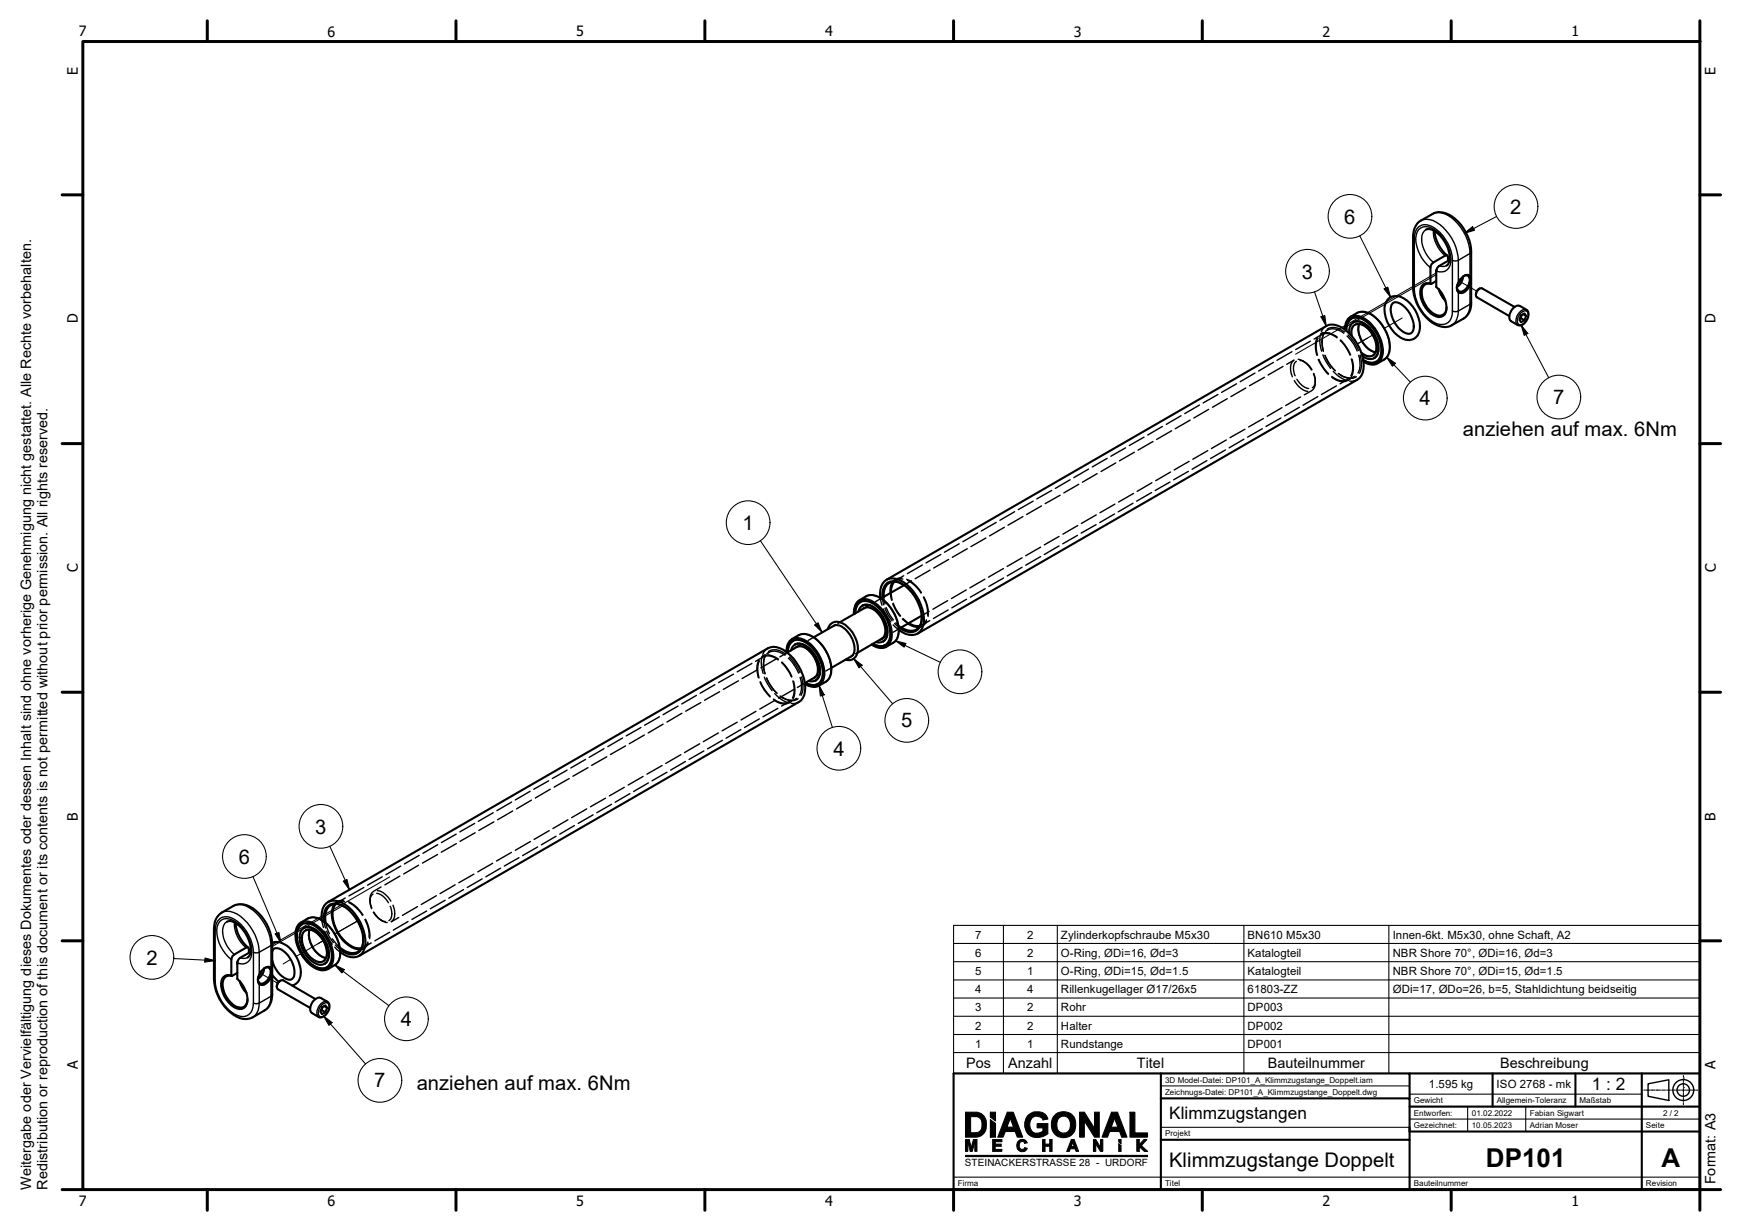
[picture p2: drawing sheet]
<svg xmlns="http://www.w3.org/2000/svg" width="420mm" height="297mm" viewBox="0 0 420 297" stroke-linecap="round" stroke-linejoin="round" font-family="sans-serif">
<!-- layer: Tweak Trail (ISO) -->
<path d="M338.2 76.7l-4.3 2.5M346.4 65.9l-33.9 19.6M346.4 66.3l-22.4 12.9M351.9 67.8l4.3 2.5M331.1 80.8l-3.7 2.2 2.4-1.4M82.8 218.5l-17.1 9.9M94 211.6l-28.3 16.4M62.7 234.8l4.3 2.5M70.1 231.5l-1.8 1.1M78 227l-6.6 3.8M86.2 222.2l-5.5 3.2" fill="none" stroke="#000" stroke-width=".25"/>
<!-- layer: Hidden (ISO) -->
<g fill="none" stroke="#000" stroke-width=".34">
<path d="M319.9 78.7l-.6 .4-.6 1M320.1 79.7a3.2 3.2 0 0 1 4 .7M320.1 79.4a3.6 3.6 0 0 1 4.2 .7M320.2 79.6l-.5 .4M289.3 97.7l-3.5 2.1M291.5 98.8l-3.5 2.1M293.8 95.2l-3.6 2M296 96.2l-3.6 2.1M298.2 92.6l-3.6 2.1M300.5 93.6l-3.6 2.1M302.7 90l-3.6 2.1M305 91l-3.6 2.1"/>
<path d="M307.1 87.4l-3.5 2.1M309.2 98.4l-3.6 2M309.5 88.4l-3.6 2.1M311.6 84.9l-3.6 2M312 86.9a3.4 3.4 0 0 0-.3 4M312.1 86.9l-1.8 1M312.2 91.8a4.8 4.8 0 0 0 3.2 2.6M312.7 87.2a2.72 2.72 0 0 0-.3 3.5M312.8 91.5l.2 .3a4.2 4.2 0 0 0 2.6 2M313.1 86.7a4.7 4.7 0 0 1 3.2 2.6M313.4 98.3l-3.6 2.1M313.6 87a3.9 3.9 0 0 1 2.8 2.2"/>
<path d="M313.7 95.8l-3.6 2.1M314.2 87.1l.2 .1M314.5 87.2l.1 .1M316.1 82.3l-3.6 2.1M316.4 94.3l-1.8 1M316.8 90.2l.4 1.3v.8M316.9 90.1l.3 1.8M317.2 92.3a1.94 1.94 0 0 1-.8 1.9M317.2 91.9a1.66 1.66 0 0 1-.7 1.6M317.2 91.9v.1M317.2 92.1v.2M317.8 81.4a5.6 5.6 0 0 0-.2 4.3"/>
<path d="M317.8 95.7l-3.5 2.1M317.9 81.6a5.3 5.3 0 0 0-.1 4.1M318 86.7l.7 1.5 1.7 2.1M318.1 86.7l1.3 2.3 1 1.2M318.4 81a6.5 6.5 0 0 0 .4 3.7M318.5 80.6a3.4 3.4 0 0 1 4 .7M318.6 80.8a3.2 3.2 0 0 1 3.9 .7M318.7 80.8l-1.8 1M318.9 82.4v.1M318.9 82.5v.1M319.1 85.6l.8 1.7 1 1.6M319.2 80.2l-.6 .3"/>
<path d="M319.4 80.5a5.2 5.2 0 0 0-.2 4.3M319.4 80.2a5.9 5.9 0 0 0-.2 4.5M319.6 85.8a8.5 8.5 0 0 0 2.4 3.6M319.6 85.7a10.9 10.9 0 0 0 2.5 3.8M321.2 91a3.6 3.6 0 0 0 4 .7M321.2 90.8a3.4 3.4 0 0 0 3.9 .7M321.6 89.6a7.3 7.3 0 0 0 3 2.1M322.3 93.1l-3.6 2.1M322.8 90.1a3.6 3.6 0 0 0 4 .7M323 90.2a3.7 3.7 0 0 0 4.2 .7M323.3 82.2a8.5 8.5 0 0 1 2.3 3.5M323.3 82l1.7 2.2 .8 1.4"/>
<path d="M323.4 90.6l.2 .1M324.9 81.1a9.7 9.7 0 0 1 2.4 3.6M325 91.6l-1.8 1M325.2 80.8a11 11 0 0 1 2.5 3.8M325.6 91.5l-.5 .3M325.9 86.6a5 5 0 0 1-.1 4.1M326.1 86.6a5.6 5.6 0 0 1-.1 4.3M326.7 90.9l-.5 .3M327.4 91.6l-1.3 .4h-.6M327.7 85.8a5.2 5.2 0 0 1-.2 4.2M328 85.7a5.3 5.3 0 0 1-.1 4.4M253.7 118.3l-3.6 2.1"/>
<path d="M255.7 119.5l-3.6 2M258.1 115.8l-3.5 2M260.2 116.9l-3.6 2M262.6 113.2l-3.6 2.1M264.6 114.3l-3.5 2.1M267 110.6l-3.6 2.1M269.1 111.7l-3.5 2.1M271.5 108.1l-3.6 2M273.4 119.1l-3.6 2M273.6 109.1l-3.6 2.1M275.9 105.5l-3.5 2M277.7 118.9l-3.5 2"/>
<path d="M277.8 116.5l-3.5 2.1M278.1 106.5l-3.6 2.1M280.4 102.9l-3.6 2.1M282.2 116.3l-3.6 2M282.3 113.9l-3.5 2.1M282.6 104l-3.6 2M284.9 100.3l-3.6 2.1M286.6 113.7l-3.5 2.1M286.8 111.3l-3.6 2.1M287.1 101.4l-3.6 2M291.1 111.2l-3.6 2M291.3 108.7l-3.6 2.1"/>
<path d="M295.6 108.6l-3.6 2M295.8 106.2l-3.6 2M300 106l-3.5 2.1M300.3 103.6l-3.6 2M304.5 103.4l-3.6 2.1M304.7 101l-3.5 2M308.9 100.9l-3.5 2M216.1 139.7l-.5 .4M217.5 139.5a2.28 2.28 0 0 0-2.1 .9M217.8 139.7a2.17 2.17 0 0 0-2.1 .7M218 138.9l-1.8 1.1M218.7 139.8a7.9 7.9 0 0 1 3.5 3.2"/>
<path d="M222.5 136.3l-3.6 2.1M224.3 137.6l-3.6 2M226.9 133.8l-3.5 2M228.8 135l-3.6 2.1M231.4 131.2l-3.6 2.1M233.3 132.4l-3.6 2.1M235.8 128.6l-3.6 2.1M237.5 139.8l-3.6 2M237.8 129.8l-3.6 2.1M240.3 126.1l-3.6 2M242 137.2l-3.6 2.1M242.1 139.5l-3.6 2"/>
<path d="M242.2 127.2l-3.5 2.1M244.7 123.5l-3.5 2M246.5 136.9l-3.5 2.1M246.5 134.6l-3.6 2.1M246.7 124.7l-3.6 2M249.2 120.9l-3.6 2.1M251 134.3l-3.6 2.1M251 132l-3.6 2.1M251.2 122.1l-3.6 2M255.4 131.7l-3.5 2.1M255.4 129.4l-3.5 2.1M259.9 129.2l-3.6 2"/>
<path d="M259.9 126.8l-3.5 2.1M264.4 126.6l-3.6 2M264.4 124.2l-3.6 2.1M268.8 124l-3.5 2.1M268.9 121.7l-3.6 2M273.3 121.4l-3.6 2.1M183 159.3a5.6 5.6 0 0 0-.1 4.3M183.2 159.5a5.7 5.7 0 0 0-.1 4.1M183.7 158.5a3.2 3.2 0 0 1 4 .5M183.7 158.8a6.5 6.5 0 0 0 .4 3.7M183.9 158.7a3.1 3.1 0 0 1 3.8 .5M184 158.5l-1.8 1.1"/>
<path d="M184.4 158l-.5 .3M184.6 158.4a5.9 5.9 0 0 0-.1 4.2M184.6 158.1a5.8 5.8 0 0 0-.1 4.4M185.2 156.4l-.6 .5-.6 1M185.3 157.6a3.5 3.5 0 0 1 4.1 .5M185.3 157.2a3.5 3.5 0 0 1 4.2 .6M185.5 157.4l-.5 .3M187.2 159l-3.7 2.1M188.5 159.9a10.6 10.6 0 0 1 2.4 3.5M188.6 159.8a10.2 10.2 0 0 1 2.4 3.5M189.9 157.5l-1.8 1M190.2 158.8a10.7 10.7 0 0 1 2.4 3.6"/>
<path d="M190.4 158.6h.1a13.1 13.1 0 0 1 2.5 3.7M193.5 155.3l-1.3 .8M196.3 153.8l-1.4 .7M201.6 150.7l-.5 .3M202.6 150.1l-.5 .3M205.9 158.1l-.5 .3M206.8 157.5l-.5 .3M209.8 146l-1.4 .8M212.3 144.3l.4 1.7M212.5 144.4l-1.3 .8M212.8 144.2l.3 1.8M213 146.9l.8 1.7 1 1.5"/>
<path d="M213.1 144l.3 1.7M213.4 146.8a8.4 8.4 0 0 0 1.8 3M213.7 146.6l1.1 2 .7 1M214.1 153.3l-1.4 .8M214.8 143.1l.3 1.8M214.9 143l.3 1.8M215 140.4l-.5 .3M215.3 145.7l.5 1.1 1.3 1.9M215.4 150.8l1.4 1.2M215.5 145.6l.4 1.1 1.3 1.9M215.8 150.4l1.2 1.2M216.1 150.3l1.3 1.1"/>
<path d="M216.8 151.8l-1.4 .8M217.6 140.9h.1M217.6 141l1.6 1.1M217.6 149.3l1.4 1.2M217.7 141h.1M217.8 149.3l1.4 1.1M218.9 140v.1a8.2 8.2 0 0 1 3.2 3M219.8 140.2l-1.7 1M219.9 142.8l1.1 1.6 .8 1.8M221.5 151.6l-.5 .3M222.1 147.1l.2 2.1M222.3 149h.1"/>
<path d="M222.6 151l-.6 .3M222.7 144.1a7.9 7.9 0 0 1 1 4.3M222.8 144a8 8 0 0 1 1.1 4.7M223.4 149.5a2.29 2.29 0 0 1-1.5 1.5M223.5 149.9a2.21 2.21 0 0 1-1.8 1.4M224.1 147.5l-1.8 1.1M224.2 149.8l-1.7 1M228.6 144.9l-3.6 2.1M228.7 147.2l-3.6 2.1M233 142.4l-3.5 2M233.1 144.6l-3.5 2.1M237.6 142.1l-3.5 2"/>
<path d="M150.2 178.1l-3.6 2.1M150.9 180l-3.7 2.1M154.6 175.5l-3.6 2.1M155.4 177.4l-3.6 2.1M159 173l-3.5 2M159.9 174.7l-3.6 2.2M163.5 170.4l-3.6 2.1M164.5 172.1l-3.6 2.1M168 167.8l-3.6 2.1M168.7 179.5l-3.6 2.1M169 169.5l-3.6 2.1M172.4 165.2l-3.5 2.1"/>
<path d="M173.3 176.9l-3.7 2.1M173.6 166.9l-3.7 2.1M174.2 178.6l-3.6 2.1M176.9 162.7l-3.6 2M177.8 174.3l-3.6 2M178.1 164.3l-3.6 2.1M178.7 176.1l-3.6 2M181.4 160.1l-3.6 2M182.3 171.6l-3.6 2.1M182.6 161.7l-3.6 2M183.1 173.5l-3.5 2M183.3 164.6a10.9 10.9 0 0 0 2.4 3.6"/>
<path d="M183.4 164.5a11.4 11.4 0 0 0 2.4 3.5M184.1 160.2v.2M184.4 163.4l.8 1.7 1 1.6M184.9 163.6a10.7 10.7 0 0 0 2.4 3.6M184.9 163.6l.2 .5a10.7 10.7 0 0 0 2.4 3.2M186.6 168.9a3.3 3.3 0 0 0 4 .5M186.6 168.7a3.2 3.2 0 0 0 3.9 .5M186.9 167.4a7.3 7.3 0 0 0 3 2.1M186.9 169l-3.6 2.1M187.6 170.9l-3.6 2.1M188.1 168a3.5 3.5 0 0 0 4.1 .5M188.3 168a3.6 3.6 0 0 0 4.2 .6"/>
<path d="M188.8 168.3v.1M188.8 168.4h.1M190.3 169.4l-1.8 1M190.9 169.3l-.5 .3M191.2 164.3l.1 .1a5.8 5.8 0 0 1-.2 4M191.4 164.4a6.3 6.3 0 0 1-.1 4.2M191.4 166.4l-3.6 2.1M192 168.6l-.5 .4M192.7 169.4l-.7 .3h-1.2M193 163.4v.1a5.7 5.7 0 0 1-.1 4.2M193.3 163.4a6.4 6.4 0 0 1-.1 4.4M194.1 164.8l-1.8 1.1"/>
<path d="M197.8 162.7l-1.3 .8M200.5 161.1l-1.3 .8M114.5 198.7l-3.6 2M119 196.1l-3.6 2.1M119.1 198.3l-3.6 2.1M123.4 193.5l-3.6 2.1M123.7 195.7l-3.7 2.1M127.8 191l-3.5 2M128.2 193.1l-3.6 2.1M132.3 188.4l-3.6 2M132.7 190.4l-3.6 2.2M136.8 185.8l-3.6 2.1"/>
<path d="M137 197.8l-3.7 2.1M137.3 187.9l-3.7 2M138.6 199.2l-3.6 2.1M141.2 183.2l-3.5 2.1M141.5 195.2l-3.6 2.1M141.8 185.2l-3.6 2.1M143 196.6l-3.6 2.1M145.7 180.7l-3.6 2M146 192.6l-3.6 2.1M146.3 182.6l-3.6 2.1M147.5 194.1l-3.6 2M150.6 190l-3.6 2.1"/>
<path d="M151.9 191.5l-3.5 2.1M155.1 187.4l-3.6 2M156.4 188.9l-3.6 2.1M159.7 184.7l-3.7 2.1M160.9 186.3l-3.6 2.1M164.2 182.1l-3.6 2.1M165.3 183.8l-3.5 2M169.8 181.2l-3.6 2M80.3 218.1l-.5 .3M81.4 217.5l-.5 .3M82.8 217.2a2.28 2.28 0 0 0-2.1 .9M82.8 218.6l1.7 1.3"/>
<path d="M83 218.7v.1M83.1 217.5a2.17 2.17 0 0 0-2.1 .6M83.3 216.7l-1.8 1M84 217.5a7.9 7.9 0 0 1 3.5 3.3M84.2 217.8a8.2 8.2 0 0 1 3.2 3.1M87.8 214.2l-3.6 2M89.2 217v.2M89.2 217.3v.1M90 215.8a2.49 2.49 0 0 0-.5 3.1l.1 .4M90 215.1a3.3 3.3 0 0 0-.3 4M90.8 215.5a4.2 4.2 0 0 1 2.9 2.3M91.1 214.9a4.4 4.4 0 0 1 3.2 2.6"/>
<path d="M91.9 214l-1.8 1.1M92.2 211.6l-3.6 2M94.1 218.7a2.92 2.92 0 0 1-.3 3.5M94.8 218.4a3.8 3.8 0 0 1-.2 3.8l-.2 .2M96.4 211.4l-3.6 2.1M96.6 209l-3.5 2.1M100.7 218.8l-3.6 2.1M101 208.8l-3.6 2.1M101.1 206.4l-3.6 2.1M102.9 219.8l-3.5 2.1M105.2 216.1l-3.6 2.2M105.5 206.2l-3.6 2.1"/>
<path d="M105.6 203.8l-3.6 2.1M107.4 217.2l-3.6 2.1M109.8 213.5l-3.7 2.1M110 201.3l-3.5 2M110.1 203.6l-3.7 2M111.8 214.7l-3.6 2M114.3 210.9l-3.6 2.1M114.6 200.9l-3.6 2.1M116.3 212.1l-3.6 2.1M118.8 208.3l-3.6 2.1M120.7 209.5l-3.5 2.1M123.4 205.7l-3.6 2.1"/>
<path d="M125.2 207l-3.6 2M127.9 203.1l-3.6 2.1M129.7 204.4l-3.6 2M132.5 200.4l-3.7 2.2M134.1 201.8l-3.5 2.1M77.6 222l.4 1.8M78.1 222.4l.4 1.5M78.3 224.7l.8 1.6 1 1.5M78.6 222.7l.9 2.6M78.8 224.7l.7 1.4 .9 1.3M80.1 226.5l1.9 2.1M80.7 228.5l1.4 1.3"/>
<path d="M80.9 228l1.1 1.1M85.2 220.6l1.1 1.6 .8 1.8M86.8 229.4l-.5 .3M87.4 224.9l.2 1.8M87.6 226.9h.1M87.9 228.8l-.6 .3M88 221.9a8.1 8.1 0 0 1 1 4.3M88.2 221.8a8.5 8.5 0 0 1 1 4.7M88.7 227.3a2.29 2.29 0 0 1-1.5 1.5M88.8 227.7a2.21 2.21 0 0 1-1.8 1.4M89.5 227.5l-1.7 1M90 220.1l.2 .3a4.2 4.2 0 0 0 2.7 2"/>
<path d="M90.2 220.1a4.7 4.7 0 0 0 3.2 2.5M91.9 222l.1 .1M92.1 222.2h.1M94 224.9l-3.6 2.1M96.2 221.4l-1.8 1M98.4 222.4l-3.5 2"/>
</g>
<!-- layer: Visible (ISO) -->
<g fill="none" stroke="#000" stroke-width=".51">
<path d="M341.8 53.9l.9-.7 2.8-1.6a4.8 4.8 0 0 1 5.5 1.3 11.4 11.4 0 0 1 3.8 7.9v12.2a4.2 4.2 0 0 1-1.8 3.9l-2.8 1.6a4.8 4.8 0 0 1-5.6-1.3 11.4 11.4 0 0 1-3.8-7.9v-12.2l.3-1.7zM343.9 55.4a3.4 3.4 0 0 1 3.4 1.4 7.6 7.6 0 0 1 2.2 6.4l-.6 .9M346 55.8a8.5 8.5 0 0 0 3.1 5.9M324.4 79.5a3.4 3.4 0 0 1 1.4-3.1 4.4 4.4 0 0 1 2.7-1.2 6.4 6.4 0 0 1 5 3.5 7.4 7.4 0 0 1 1.2 7.3 5.2 5.2 0 0 1-2.4 1.7 3.4 3.4 0 0 1-3.4-.4M324.7 79.8a2.61 2.61 0 0 1 1.1-2.8 2.61 2.61 0 0 1 3.1 .2 9 9 0 0 1 4.2 8.2 2.36 2.36 0 0 1-3.5 1.9l-.8-.4M325.9 76.9a2.94 2.94 0 0 0-1.2 2.9M326.4 77.8h.1M326.5 77.8a3.4 3.4 0 0 1 3.8 1.3 6.8 6.8 0 0 1 1.9 6.4l-.8 .9M326.9 78.3a2.91 2.91 0 0 1 3.2 1.2 5.8 5.8 0 0 1 1.7 5.5l-.6 .7M327.8 78.2a5.9 5.9 0 0 0 4 6.8M334.7 72.3a3.3 3.3 0 0 1 4.7 .2 7.9 7.9 0 0 1 2.9 7.6 2.81 2.81 0 0 1-4.5 1.4 8 8 0 0 1-3.7-8.1zM335.8 73.3a1.83 1.83 0 0 1 2.6 .4 6.9 6.9 0 0 1 2.6 5.7 1.36 1.36 0 0 1-1 1.2 1.36 1.36 0 0 1-1.4-.4 6.7 6.7 0 0 1-3.1-6.1z"/>
<path d="M345 68.4l.2 .1M345.2 68.5a1.69 1.69 0 0 0-2.3 1.8 5.8 5.8 0 0 0 4.4 5.9 1.76 1.76 0 0 0 1.6-2M346.4 67.8l-1.2 .7M346.5 65.1l-.1 .6M347 69.8a7 7 0 0 0 1.6 2.8M347.1 69.9l1 2 .5 .6M349.2 62.9v-1.1l-.4-.2-3.4 2-.4 1v3.8M349.6 62.7l-2.5 1.5a1.49 1.49 0 0 0-.7 1.2v3.8a6.4 6.4 0 0 1 2.3 6.1 1.86 1.86 0 0 1-3 .8 6.5 6.5 0 0 1-3-6.6 1.73 1.73 0 0 1 2.3-1.1M352.3 67.3l-.6 1M352.5 67.1a1.3 1.3 0 0 1 2.2-.3 3.3 3.3 0 0 1-2.2 3.9 1.47 1.47 0 0 1-.8-2.5zM352.9 66.7a3.7 3.7 0 0 1-1.5 2.5M353.1 66.6a.97 .97 0 0 1 1.2 .1 .97 .97 0 0 1 .2 1.2 2.61 2.61 0 0 1-2.5 2.4l-.5-.4v-1"/>
<path d="M356.9 69.6l-.2 .2a1.51 1.51 0 0 0-.7 1.4M365 74.3a1.39 1.39 0 0 1 1.6-.5l1.6 .9a2.34 2.34 0 0 1-.7 3.4l-.6 .4h-.6l-1.9-1a2.06 2.06 0 0 1 .2-2.7zM365.3 74.1l-7.8-4.5a1.44 1.44 0 0 0-1.3 2.1l7.8 4.6M366.6 76.8h.2l.9 .5M366.9 76.1l.8-.5 .4 .6-.4 1.1-.8 .5-.4-.6zM367 76l-.2 .8M367.4 75.8l.7 .4M325.4 80.4a2.25 2.25 0 0 1 1.1-2.6 2.25 2.25 0 0 1 2.8 .5 7.5 7.5 0 0 1 3 6.9 1.97 1.97 0 0 1-3 1.2l-.7-.4M328.8 86.9a3.1 3.1 0 0 0 3.1 .4M213.8 139.9l106.1-61.2a4.2 4.2 0 0 1 4.5 .9 11.3 11.3 0 0 1 4.4 9.5 3.2 3.2 0 0 1-1.4 2.5l-106.1 61.3M189.7 157.3a3.4 3.4 0 0 1 1.4-3.1 4.4 4.4 0 0 1 2.7-1.2 6.4 6.4 0 0 1 5 3.4 7.4 7.4 0 0 1 1.2 7.3 5.2 5.2 0 0 1-2.4 1.7 3.4 3.4 0 0 1-3.4-.3M189.9 157.5l2.3-1.4a2.85 2.85 0 0 1 3.2 1.2 5.7 5.7 0 0 1 1.7 5.5l-.6 .7-2.4 1.3"/>
<path d="M190 157.4a2.52 2.52 0 0 1 1-2.5 2.52 2.52 0 0 1 2.7-.2 8.8 8.8 0 0 1 4.6 8.9 2.32 2.32 0 0 1-3.3 1.5l-.8-.3M190.8 157a2.06 2.06 0 0 1 3.5-1.2 7.2 7.2 0 0 1 3.2 7.5 1.96 1.96 0 0 1-2.5 1M191.3 154.7a2.64 2.64 0 0 0-1.3 2.7M191.7 155.5h.1M191.8 155.5a3.4 3.4 0 0 1 3.8 1.4 6.7 6.7 0 0 1 1.9 6.4l-.8 .9M196.3 153.8l4.8-2.8a2.75 2.75 0 0 1 3.1 1.2 6 6 0 0 1 1.7 5.5l-.5 .7-4.9 2.7M199.6 151.8a2.28 2.28 0 0 1 3.6-1.4 7.2 7.2 0 0 1 3.5 7.4 2.15 2.15 0 0 1-2.8 1.4M202.6 150.1l5.8-3.3a2.74 2.74 0 0 1 3.3 1.1 5.7 5.7 0 0 1 1.6 5.5l-.6 .7-5.9 3.4M206 148.2a3.5 3.5 0 0 1 1.3-3.4 4.2 4.2 0 0 1 2.7-1.2 7.5 7.5 0 0 1 6 5.1 5.9 5.9 0 0 1 0 6l-.6 .4a4.3 4.3 0 0 1-2.8 1.3l-.9-.2-1.5-.6M206.2 148a2.5 2.5 0 0 1 3-2.9 8.6 8.6 0 0 1 5.3 9.2 2.3 2.3 0 0 1-3.3 1.4l-.7-.3M207.1 147.6a2.08 2.08 0 0 1 3.4-1.2 7.6 7.6 0 0 1 3.5 6.8 1.95 1.95 0 0 1-2.7 1.7M207.5 145.3a3 3 0 0 0-1.2 2.7"/>
<path d="M208 146.2a2.75 2.75 0 0 1 3.2 .6 7.2 7.2 0 0 1 2.6 7.1l-.8 .9M210.5 155.3a3.1 3.1 0 0 0 3 .3M212.3 144.3a3.8 3.8 0 0 1 2.3-4.7 6.4 6.4 0 0 1 5.7 3.1 10.5 10.5 0 0 1 2.4 8.2 3.1 3.1 0 0 1-5.1 1.7l-.8-.6M212.8 144.2a3.4 3.4 0 0 1 1.8-3.8 4.8 4.8 0 0 1 4.6 1.8 10.4 10.4 0 0 1 3.1 7.7 2.77 2.77 0 0 1-4.4 2.2l-.9-.5M215.4 140.4a3.8 3.8 0 0 0-.6 2.7M215.7 140.4a3.9 3.9 0 0 0-.8 2.6M217.6 141a2.72 2.72 0 0 0-2.9-.4 2.72 2.72 0 0 0-1.6 2.6v.8M218.1 141.2l-5.6 3.2M219 150.5a4.1 4.1 0 0 0 2.7 .8M219.2 150.4a3.9 3.9 0 0 0 2.7 .6M222.3 148.6l-5.5 3.2M222.3 149a2.76 2.76 0 0 1-2.7 3.2l-1.5-.4-.7-.4"/>
<path d="M194.3 164.7a3.1 3.1 0 0 0 2.9 .3M79.1 217.7l106.1-61.3a4.1 4.1 0 0 1 4.5 1 11.3 11.3 0 0 1 4.4 9.5 3.2 3.2 0 0 1-1.4 2.5l-106.1 61.3M80.7 218.1a6.8 6.8 0 0 0 .7 6.9 7.9 7.9 0 0 0 4.9 4.1h.7M81 218.1a5.5 5.5 0 0 0 0 5.9 7.7 7.7 0 0 0 5.5 4.8h.7M82.9 218.7a2.72 2.72 0 0 0-2.9-.3 2.72 2.72 0 0 0-1.6 2.5l.2 1.8M52.7 220.9l.8-.7 2.8-1.6a4.8 4.8 0 0 1 5.5 1.2 11.2 11.2 0 0 1 3.9 7.9v12.3a4.4 4.4 0 0 1-1.9 3.8l-2.8 1.7a4.7 4.7 0 0 1-5.5-1.3 11.2 11.2 0 0 1-3.9-7.9v-12.2l.3-1.7zM54.7 222.4a3.3 3.3 0 0 1 3.4 1.4 7.2 7.2 0 0 1 2.1 6.6l-.5 .6M55.8 235.4l.2 .1M56 235.5a1.72 1.72 0 0 0-2.3 1.8 6.4 6.4 0 0 0 3.8 5.8 1.73 1.73 0 0 0 2.2-2M56.8 222.7a8.7 8.7 0 0 0 3.1 6M57.2 234.8l-1.2 .7M57.3 232.1l-.1 .5"/>
<path d="M57.8 236.8a7 7 0 0 0 1.6 2.8M57.9 236.8l.6 1.4 .9 1.3M60 229.9v-1.1l-.4-.2-3.1 1.7a1.49 1.49 0 0 0-.7 1.2v3.9M60.5 229.7l-2.6 1.4-.6 .9-.1 4.2a6.5 6.5 0 0 1 2.3 6.1 1.84 1.84 0 0 1-3 .8 6.7 6.7 0 0 1-3-6.6 1.73 1.73 0 0 1 2.3-1.1M63 234.3l-.5 1M63.2 234.1a1.63 1.63 0 0 1 2.2-.6 3.1 3.1 0 0 1-2.2 4.2 1.5 1.5 0 0 1-.7-2.5zM63.7 233.7a3.2 3.2 0 0 1-1.5 2.5M63.8 233.6a1.01 1.01 0 0 1 1.3 .1 1.01 1.01 0 0 1 .2 1.2l-.3 .8a2.26 2.26 0 0 1-2.2 1.6l-.5-.6v-.8M65.7 229.6a1.13 1.13 0 0 1 1.7-.7 6.4 6.4 0 0 1 3.5 6.8l-.2 .3a1.37 1.37 0 0 1-2.1 0 6.8 6.8 0 0 1-2.9-4.2M65.7 227.5a4.7 4.7 0 0 1 5.1 2.3 6.8 6.8 0 0 1 1.3 6.9 2.67 2.67 0 0 1-1.6 1.1M65.7 235.2l1.6 1.7M67.6 236.6l-.6 .7-.2 .9"/>
<path d="M72.1 223l.5-.4a5.2 5.2 0 0 1 2.7-1.3 7.5 7.5 0 0 1 6 5.2 5.9 5.9 0 0 1 0 5.9l-.6 .5a5.2 5.2 0 0 1-2.7 1.2 7.5 7.5 0 0 1-6-5.1 5.9 5.9 0 0 1 .1-6zM72.1 223.6a2.76 2.76 0 0 1 3.9-.1 9 9 0 0 1 3.9 8.4 2.42 2.42 0 0 1-3.9 1.3 9 9 0 0 1-4.4-8.3zM72.8 223a3.7 3.7 0 0 0-1.1 4.1 8.8 8.8 0 0 0 5.2 6.5l1.3 .1 .6-.2M72.9 224.3a2.61 2.61 0 0 1 3.6 .3 7.4 7.4 0 0 1 2.7 6.4 2.07 2.07 0 0 1-1.3 1.7 2.07 2.07 0 0 1-2.1-.4 7.1 7.1 0 0 1-3.3-7.5zM73.3 223.9a2.75 2.75 0 0 1 3.2 .7 7.2 7.2 0 0 1 2.6 7.1l-.8 .9M73.7 224.5a2.74 2.74 0 0 1 3.3 1.2 5.7 5.7 0 0 1 1.6 5.5l-.6 .7M74.7 224.4a5.9 5.9 0 0 0 3.9 6.7M77.6 222a3.8 3.8 0 0 1 2.3-4.6 6.4 6.4 0 0 1 5.7 3.1 10.5 10.5 0 0 1 2.4 8.2 3.1 3.1 0 0 1-5.1 1.6l-.8-.5M78.1 222.4a3.5 3.5 0 0 1 2.2-4.4 6 6 0 0 1 5.3 3.3 8.2 8.2 0 0 1 1.6 7.5 2.81 2.81 0 0 1-4.4 .9l-.8-.6M87.6 226.8a2.76 2.76 0 0 1-2.7 3.2 5.1 5.1 0 0 1-2.9-1.4M75.8 241.3a1.43 1.43 0 0 1 1.6-.5l1.6 .9a2.25 2.25 0 0 1-.7 3.4l-1.2 .4-1.8-1a1.97 1.97 0 0 1 .1-2.7zM76.1 241.1l-7.8-4.6a1.44 1.44 0 0 0-1.3 2.2l7.8 4.5"/>
<path d="M77.4 243.8l.2-.1 .9 .5M77.7 243.1l.8-.5 .4 .6-.4 1-.8 .5-.4-.6zM77.8 243l-.2 .7M78.2 242.8l.7 .4"/>
</g>
<!-- layer: Visible Narrow (ISO) -->
<g fill="none" stroke="#000" stroke-width=".34">
<path d="M340.8 57.1l.3 .4M341.1 57.5a2.77 2.77 0 0 1 3.1-3.2 8.9 8.9 0 0 1 5.9 6.5l.2 2M341.1 57.5v12.3M342.7 53.2a4.3 4.3 0 0 1 4.6 1 11.9 11.9 0 0 1 4.4 8.6M343.9 55.4a3.4 3.4 0 0 0-.7 4 8.3 8.3 0 0 0 2.5 3.9M345.5 51.6a4.2 4.2 0 0 1 4.6 .9 11.9 11.9 0 0 1 4.4 8.7M345.7 55.6a7.9 7.9 0 0 0 2.8 6.1M324.4 79.6a2.74 2.74 0 0 1 1.3-3 2.74 2.74 0 0 1 3.2 .3 9.6 9.6 0 0 1 4.4 8.7 2.46 2.46 0 0 1-3.7 2l-.8-.4M325.8 76.4a4.1 4.1 0 0 1 4.4 1.2 10.5 10.5 0 0 1 3.4 7.6 3 3 0 0 1-1.3 2.5M326.9 78.3a2.4 2.4 0 0 0-.8 2.9M327.3 75.5a4.1 4.1 0 0 1 4.5 1.2 8.8 8.8 0 0 1 3 9.1l-1 1M327.8 78.2a6 6 0 0 0 2.7 6.4l1.3 .4"/>
<path d="M340.8 69.3l.3 .5M341.1 69.8a10 10 0 0 0 5.4 8.3 2.71 2.71 0 0 0 2.9-.3 2.71 2.71 0 0 0 .9-2.8M345 64.6a9.1 9.1 0 0 1-3.4-7.9 2.4 2.4 0 0 1 3.8-1.6 9.2 9.2 0 0 1 4.5 8.2 2.42 2.42 0 0 1-3.5 2.1M348.9 64.1l-.5 .2-1.3-.1M350.3 62.8l.7 .2 .7-.2M350.3 75l.7 .2 .7-.2M350.3 62.8v12.2M351.5 69.9v.3M351.7 70.2v4.8M351.7 75a4.1 4.1 0 0 1-1.5 3.5M351.7 62.8v5.4M354.2 68.7l.3 .1v4.6"/>
<path d="M354.4 68.3l.3 .1M354.5 73.4a3.9 3.9 0 0 1-1.5 3.5M354.5 61.2v5.4l-.3 .1M354.5 73.4l-2.8 1.6M354.5 61.2l-2.8 1.6M354.7 66.8l-.3 .1M354.8 73l-.3 .4M354.8 60.8l-.3 .4M366.9 75.5a1 1 0 0 1 1.7 0 2.55 2.55 0 0 1-2.1 2.9 1.63 1.63 0 0 1 0-2.5zM368.2 74.7a2.04 2.04 0 0 0-2.3 1.5 1.97 1.97 0 0 0 .2 2.2M325.8 80.9a2.48 2.48 0 0 1 1.2-2.7 3.7 3.7 0 0 1 3.6 1.9 5.3 5.3 0 0 1 1.1 5.2 2.13 2.13 0 0 1-3.3 .1M328.3 85a2.7 2.7 0 0 0 2.9 .7"/>
<path d="M189.7 157.3a2.74 2.74 0 0 1 1.3-2.9 2.74 2.74 0 0 1 3.2 .3 9.6 9.6 0 0 1 4.4 8.7 2.46 2.46 0 0 1-3.7 2l-.8-.4M191.1 154.2a4.1 4.1 0 0 1 4.4 1.1 10.5 10.5 0 0 1 3.4 7.6 3 3 0 0 1-1.3 2.5M191.5 156.5a2.15 2.15 0 0 1 3.3 .2 6.3 6.3 0 0 1 2.3 6.3l-.8 .7-.5 .2M192.6 153.3a4.1 4.1 0 0 1 4.5 1.2 8.8 8.8 0 0 1 3 9.1l-1 .9M206 148.2a2.81 2.81 0 0 1 2.7-3.5 8.1 8.1 0 0 1 5.8 5.9 5.1 5.1 0 0 1-.3 4.9 2.89 2.89 0 0 1-3.9 0M207.3 144.8a3.9 3.9 0 0 1 4.5 1.2 9.6 9.6 0 0 1 3.3 8.3l-.7 1.3-.6 .4M207.8 147.1a2.15 2.15 0 0 1 3.2 .2 6.5 6.5 0 0 1 2.5 5.8 1.71 1.71 0 0 1-1.5 1.4M208.9 143.9a4 4 0 0 1 4.4 1.2 10.4 10.4 0 0 1 3.4 7.5 3 3 0 0 1-1.3 2.5M56.3 218.6a4.1 4.1 0 0 1 4.6 .9 11.9 11.9 0 0 1 4.5 8.7M51.6 224.1l.3 .4M51.6 236.3l.3 .4M51.9 236.7a9.8 9.8 0 0 0 5.4 8.4 2.73 2.73 0 0 0 3.8-3.1"/>
<path d="M51.9 224.5a2.81 2.81 0 0 1 3-3.3 8.9 8.9 0 0 1 5.9 6.6l.3 2M51.9 224.5v12.2M53.5 220.2a4.7 4.7 0 0 1 5.3 1.7 11.7 11.7 0 0 1 3.7 7.9M54.7 222.4a3.4 3.4 0 0 0-.8 4 8.1 8.1 0 0 0 2.6 3.9M55.8 231.5a9 9 0 0 1-3.4-7.8 2.4 2.4 0 0 1 3.7-1.7 8.7 8.7 0 0 1 4.4 9 2.3 2.3 0 0 1-3.3 1.4M56.6 222.6a7.6 7.6 0 0 0 2.8 6.1M59.7 231l-.5 .3-1.3-.2M61.1 229.8l.7 .1 .7-.1M61.1 229.8v12.2M62.4 236.9v.3M62.5 237.1v4.9M62.5 229.8v5.4"/>
<path d="M65 235.7l.4 .1v4.6M65.2 235.3l.3 .1M65.4 228.2v5.3l-.4 .2M65.4 228.2l-2.9 1.6M65.5 233.8l-.3 .1M65.7 240l-.3 .4M65.7 227.7l-.3 .5M72.3 222.9a3.5 3.5 0 0 1 4.3 .7 9.1 9.1 0 0 1 3.4 8.8 2.44 2.44 0 0 1-3.4 1.4 9.3 9.3 0 0 1-5.2-9l.1-.7zM72.6 222.6a3.9 3.9 0 0 1 4.5 1.2 9.6 9.6 0 0 1 3.2 8.3l-.6 1.3-.6 .4M73.3 224.7a2.5 2.5 0 0 1 3.5 .7 6 6 0 0 1 1.8 5.9 1.95 1.95 0 0 1-3.2 .3 6.3 6.3 0 0 1-2.5-6.4zM73.7 224.5a3.1 3.1 0 0 0-.5 3.7 5.1 5.1 0 0 0 4.3 3.9l.5-.2M74.2 221.6a4 4 0 0 1 4.5 1.3 10.3 10.3 0 0 1 3.3 7.5 3 3 0 0 1-1.3 2.5"/>
<path d="M74.7 224.3a5.8 5.8 0 0 0 3.9 6.9M61.1 242l.7 .2 .7-.2M62.5 242a3.8 3.8 0 0 1-1.5 3.5M65.4 240.4a3.8 3.8 0 0 1-1.6 3.4M65.4 240.4l-2.9 1.6M77.7 242.4a.96 .96 0 0 1 1.3-.4 .96 .96 0 0 1 .3 1.4 2.25 2.25 0 0 1-2 1.9 1.63 1.63 0 0 1 0-2.4zM79 241.7a2.01 2.01 0 0 0-2.3 1.5 1.81 1.81 0 0 0 .1 2.2"/>
</g>
<!-- layer: Hatch (ISO) -->
<g fill="#000">
<path d="M234.1 269.4v3.9h1.3a1.79 1.79 0 0 0 1.5-2.4 1.55 1.55 0 0 0-1.5-1.5zM232.9 268.4v6h2.5a2.88 2.88 0 0 0 2.4-3.9 2.43 2.43 0 0 0-2.4-2.1z" fill-rule="evenodd"/>
<path d="M232.9 275h.9l.5 1.9 .5-1.9h.8v2.8h-.5v-2.2l-.6 2.2h-.5l-.6-2.2v2.2h-.5z" fill-rule="evenodd"/>
<path d="M238.9 270.2l1.2 .9v3.3h-1.2z" fill-rule="evenodd"/>
<path d="M238.9 268.4h1.2v2.1l-1.2-.9z" fill-rule="evenodd"/>
<path d="M239.4 275h2.2v.5h-1.6v.6h1.5v.5h-1.5v.8h1.6v.4h-2.2z" fill-rule="evenodd"/>
<path d="M243.7 269.9l-.8 2.1h1.6zM243 268.4l-2.3 6h1.2l.6-1.4h2.4l.5 1.4h1.3l-2.3-6z" fill-rule="evenodd"/>
<path d="M245.5 275.4a1.25 1.25 0 0 1 2.2 .3l-.6 .2a.64 .64 0 0 0-.5-.5 .64 .64 0 0 0-.6 .4 1.05 1.05 0 0 0 .5 1.6l.5-.2 .1-.3 .6 .2a1.35 1.35 0 0 1-1.8 .6 1.35 1.35 0 0 1-.5-1.9z" fill-rule="evenodd"/>
<path d="M247.9 269.1a3 3 0 0 1 4.7 .7l.1 .2-1.2 .2-.1-.3a1.75 1.75 0 0 0-2-.5 2.37 2.37 0 0 0 0 3.9 2.44 2.44 0 0 0 2.1-.4v-.8h-1.4v-1h2.6v2.4a3.2 3.2 0 0 1-3.7 .8 3.2 3.2 0 0 1-1.9-3.4l.3-1z" fill-rule="evenodd"/>
<path d="M251.5 275h.6v1.1h1.1v-1.1h.5v2.8h-.5v-1.2h-1.1v1.2h-.6z" fill-rule="evenodd"/>
<path d="M255.3 269.9a2.52 2.52 0 0 0 .6 3.5 1.86 1.86 0 0 0 1.9-.6 1.86 1.86 0 0 0 .3-1.9 1.62 1.62 0 0 0-1-1.5 1.62 1.62 0 0 0-1.8 .5zM254.3 269.3a3.4 3.4 0 0 0 1 5 2.93 2.93 0 0 0 3.1-.4 2.93 2.93 0 0 0 1-2.9 2.94 2.94 0 0 0-2-2.6 2.94 2.94 0 0 0-3.1 .9z" fill-rule="evenodd"/>
<path d="M258.7 275.7l-.3 1h.7zM258.4 275l-1.1 2.8h.6l.2-.6h1.2l.2 .6h.6l-1-2.8z" fill-rule="evenodd"/>
<path d="M260.4 268.4h1.1l2.5 3.9v-3.9h1.1v6h-1.1l-2.5-3.9v3.9h-1.1z" fill-rule="evenodd"/>
<path d="M263.7 275h.6l1.1 1.8v-1.8h.6v2.8h-.6l-1.1-1.8v1.8h-.6z" fill-rule="evenodd"/>
<path d="M268.8 269.9l-.8 2.1h1.6zM268.1 268.4l-2.3 6h1.3l.5-1.4h2.4l.6 1.4h1.2l-2.3-6z" fill-rule="evenodd"/>
<path d="M269.8 276l.6 .4v1.4h-.6z" fill-rule="evenodd"/>
<path d="M269.8 275h.6v1l-.6-.5z" fill-rule="evenodd"/>
<path d="M272.5 268.4h1.2v5h3.1v1h-4.3z" fill-rule="evenodd"/>
<path d="M274.2 275h.6v1.2l1.1-1.2h.7l-1.3 1.4 1.5 1.4h-.8l-1.1-1-.1 1h-.6z" fill-rule="evenodd"/>
</g>
<path d="M232.9 278.9h43.9" fill="none" stroke="#000" stroke-width=".3"/>
<!-- layer: Symbol (ISO) -->
<g fill="none" stroke="#000" stroke-width=".25">
<path d="M328 56.9l7.4 14.8M353.2 56.3l2-1.6 .4 .9zM361 52.2l-7.8 4.1M317 70.4l2.9 8.3M318.6 76.4l.9-.3 .4 2.6zM333.8 69.7l.9-.4 .7 2.4zM366.9 78.5l1.6 2-.9 .4zM366.9 78.5l6.6 12.7M334.5 86.2l2 1.5-.7 .7zM334.5 86.2l5.7 6M183.4 130.5l14.9 22.1M196.5 150.8l.8-.5 1 2.3z"/>
<path d="M205.9 158.9l2 1.6-.7 .6zM205.9 158.9l9.4 10.9M216 154.6l2.5 .7-.4 .9zM216 154.6l10.8 5.2M197.6 165.4l1.2 2.3-.9 .3zM197.6 165.4l3.2 10.2M61 211.5l6.8 16M79.5 204.2l4.8 10.5M82.8 212.6l.9-.4 .6 2.5zM41.9 231.3l10 .5M49.4 231.2l2.5 .6-2.5 .3zM66.4 225.4l.9-.4 .5 2.5z"/>
<path d="M80.8 232.9l2.3 1.1-.6 .8zM80.8 232.9l13 9.8M230 227.7h180M230 232.1h180M230 236.5h180M242 223.3v35.7M255 223.3v35.7M300 223.3v35.7M335 223.3v35.7M78.1 245.2l2 1.5-.8 .7zM78.1 245.2l10.1 11.5M230 254h180v-30.7h-180v35.7h180v-5"/>
<path d="M230 240.8h180M230 245.2h180M230 249.6h180"/>
<circle cx="325.6" cy="52.2" r="5.3"/>
<circle cx="365.7" cy="49.8" r="5.3"/>
<circle cx="315.4" cy="65.5" r="5.3"/>
<circle cx="343.8" cy="96.1" r="5.3"/>
<circle cx="376" cy="95.8" r="5.3"/>
<circle cx="180.4" cy="126.1" r="5.3"/>
<circle cx="218.7" cy="173.8" r="5.3"/>
<circle cx="231.5" cy="162.1" r="5.3"/>
<circle cx="77.4" cy="199.4" r="5.3"/>
<circle cx="202.3" cy="180.6" r="5.3"/>
<circle cx="58.9" cy="206.7" r="5.3"/>
<circle cx="36.6" cy="231" r="5.3"/>
<circle cx="98" cy="245.8" r="5.3"/>
<circle cx="91.6" cy="260.7" r="5.3"/>
</g>
<!-- layer: Border (ISO) -->
<g fill="none" stroke="#000" stroke-width=".72">
<path d="M20 10h390v277h-390zM50 5v5M110 5v5M170 5v5M230 5v5M290 5v5M350 5v5M410 5v5M15 47h5M410 47h5M15 107h5M410 107h5"/>
<path d="M15 167h5M410 167h5M15 227h5M410 227h5M15 287h5M50 287v5M110 287v5M170 287v5M230 287v5M290 287v5M350 287v5M415 287h-5v5"/>
</g>
<!-- layer: Title (ISO) -->
<g fill="none" stroke="#000" stroke-width=".25">
<path d="M406 259.5v.4M238.9 270.2l1.2 .9M269.8 276l.6 .4M280 262h60M280 272h60M340 264h56M340 270h70M354 267v6M368 267v6M396.5 263h.4M397.1 263h.1M397.3 263h.8"/>
<path d="M398.3 263h.1M398.5 263h.7M399.5 263h.1M399.7 263h.7M400.6 263h.1M400.9 263h.7M401.8 263h.1M402 263h.8M403 263h.1M403.2 263h.8M404.2 263h.1M404.4 263h.8"/>
<path d="M405.3 263h.1M405.6 263h.8M406 260.1h.1M406 262.5h.1M406 260.3v.8M406 261.3h.1M406 261.5v.7M406 262.7v.7M406 263.6h.1M406 263.8v.8M406 264.8h.1M406 265v.8"/>
<path d="M406 265.9v.1M406 266.2v.4M406.5 263h.1M406.7 263h.8M407.7 263h.1M407.9 263h.8M408.9 263h.1M409.1 263h.4M230 284h180"/>
</g>
<!-- layer: Sketch Geometry (ISO) -->
<g fill="none" stroke="#000" stroke-width=".25">
<path d="M232.9 268.4a4.8 4.8 0 0 1 4.1 .6 3.5 3.5 0 0 1-.5 5.1l-1.1 .3h-2.5zM232.9 278.8h43.9v.3h-43.9zM232.9 275h.9l.5 1.9 .5-1.9h.8v2.8h-.5v-2.2l-.6 2.2h-.5l-.6-2.2v2.2h-.5zM234.1 269.4a2.37 2.37 0 0 1 2.4 .5 2.65 2.65 0 0 1-.3 3.2l-.8 .2h-1.3zM238.9 268.4v1.2v-1.2M238.9 270.2v4.2v-4.2M238.9 268.4h1.2v2.1l-1.2-.9M239.4 275h2.2v.5h-1.6v.6h1.5v.5h-1.5v.8h1.6v.4h-2.2zM240.1 271.1v3.3h-1.2M243 268.4h1.4l2.3 6h-1.3l-.5-1.4h-2.4l-.6 1.4h-1.2zM243.7 269.9l.8 2.1h-1.6zM246.8 275.5a.9 .9 0 0 0-1 .9 .9 .9 0 0 0 1 .9"/>
<path d="M246.8 275.5l.4 .4M247.7 277.1l-.5-.2-.4 .4M247.7 275.7l-.6 .2M247.7 277.1l-.6 .7h-1M247.7 275.8a1.36 1.36 0 0 0-1.8-.7 1.36 1.36 0 0 0-.6 1.9l.2 .3 .6 .5M247.8 273.4a3.5 3.5 0 0 0 4.9 .1M247.8 269.3a3.5 3.5 0 0 0 0 4.1M248.7 272.6a1.9 1.9 0 0 0 2.9 .3l-.1-.8h-1.4v-1h2.6v2.4M249.1 268.5l-.7 .3-.6 .5M250 269.4l1.2 .3M250 269.3a2.08 2.08 0 0 0-1.3 3.3M251.2 268.4l-.9-.1-1.3 .1"/>
<path d="M251.2 268.4a1.97 1.97 0 0 1 1.5 1.6l-1.1 .2-.4-.5M251.5 275h.6v1.1h1.1v-1.1h.5v2.8h-.5v-1.2h-1.1v1.2h-.6zM253.8 270l-.2 1.4 .2 1.4M253.8 270a3 3 0 0 1 3.9-1.5 3 3 0 0 1 1.7 3.8 2.92 2.92 0 0 1-2.6 2.2 2.92 2.92 0 0 1-3-1.7M255 270.6a1.96 1.96 0 0 0 1.7 2.8h.1M255.7 269.6a1.58 1.58 0 0 1 2.4 1M255.7 269.6l-.5 .4-.2 .6M258.1 270.5a2.23 2.23 0 0 1-1.3 2.9M258.4 275h.7l1 2.8h-.6l-.2-.6h-1.2l-.2 .6h-.6zM258.7 275.7l.4 1h-.7zM260.4 268.4h1.1l2.5 3.9v-3.9h1.1v6h-1.1l-2.5-3.9v3.9h-1.1zM263.7 275h.6l1.1 1.8v-1.8h.6v2.8h-.6l-1.1-1.8v1.8h-.6z"/>
<path d="M268.1 268.4h1.4l2.3 6h-1.2l-.6-1.4h-2.4l-.5 1.4h-1.3zM268.8 269.9l.8 2.1h-1.6zM269.8 275h.6v1l-.6-.5zM269.8 276v1.8h.6v-1.4M272.5 268.4h1.2v5h3.1v1h-4.3zM274.2 275h.6v1.2l1.1-1.2h.7l-1.3 1.4 1.5 1.4h-.8l-1.1-1-.1 1h-.6z"/>
</g>
<!-- layer: Title (ISO) -->
<path d="M280 259h60v6M340 259h56M360 259v8M380 259v8M280 265h60v10M280 275h60v12M340 267h56v-8h14v28h-180v-28h50v28M410 267h-14v6h-56v-1M410 273h-14v14" fill="none" stroke="#000" stroke-width=".51"/>
<g fill="none" stroke="#000" stroke-width=".34">
<path d="M397.5 261.5l5-1v5l-5-1z"/>
<circle cx="406" cy="263" r="2.52"/>
<circle cx="406" cy="263" r="1.5"/>
</g>
<!-- layer: Symbol (ISO) -->
<g fill="#000">
<path d="M353.2 56.3l2-1.6 .4 .9zM318.6 76.4l.9-.3 .4 2.6zM333.8 69.7l.9-.4 .7 2.4zM334.5 86.2l2 1.5-.7 .7zM366.9 78.5l1.6 2-.9 .4zM196.5 150.8l.8-.5 1 2.3zM216 154.6l2.5 .7-.4 .9zM197.6 165.4l1.2 2.3-.9 .3zM205.9 158.9l2 1.6-.7 .6zM82.8 212.6l.9-.4 .6 2.5zM49.4 231.2l2.5 .6-2.5 .3zM66.4 225.4l.9-.4 .5 2.5z"/>
<path d="M80.8 232.9l2.3 1.1-.6 .8zM78.1 245.2l2 1.5-.8 .7z"/>
</g>
<g font-size="6.3">
<text x="358.4" y="281.5">DP101</text>
<text x="400.7" y="281.5">A</text>
</g>
<g font-size="4.9">
<text x="324.2" y="54">6</text>
<text x="364.3" y="51.6">2</text>
<text x="314" y="67.2">3</text>
<text x="342.4" y="97.8">4</text>
<text x="374.6" y="97.5">7</text>
<text x="352.8" y="105.3">anziehen auf max. 6Nm</text>
<text x="179.1" y="127.9">1</text>
<text x="230.2" y="163.9">4</text>
<text x="217.3" y="175.5">5</text>
<text x="201" y="182.3">4</text>
<text x="76" y="201.2">3</text>
<text x="57.6" y="208.4">6</text>
<text x="35.3" y="232.8">2</text>
<text x="96.6" y="247.6">4</text>
<text x="90.3" y="262.4">7</text>
<text x="100.5" y="263.1">anziehen auf max. 6Nm</text>
<text x="282" y="281.5">Klimmzugstange Doppelt</text>
</g>
<g font-size="4.1">
<text x="383.9" y="263">1 : 2</text>
<text x="282" y="270">Klimmzugstangen</text>
</g>
<g font-size="3.5">
<text x="233" y="257.8">Pos</text>
<text x="243.2" y="257.8">Anzahl</text>
<text x="274.2" y="257.8">Titel</text>
<text x="305.8" y="257.8">Bauteilnummer</text>
<text x="361.8" y="257.8">Beschreibung</text>
<text x="7.5" y="287" transform="rotate(-90 7.5 287)">Weitergabe oder Vervielfältigung dieses Dokumentes oder dessen Inhalt sind ohne vorherige Genehmigung nicht gestattet. Alle Rechte vorbehalten.</text>
<text x="11.5" y="287" transform="rotate(-90 11.5 287)">Redistribution or reproduction of this document or its contents is not permitted without prior permission. All rights reserved.</text>
<text x="413.8" y="285.8" transform="rotate(-90 413.8 285.8)">Format: A3</text>
</g>
<g font-size="3.4">
<text x="19" y="8.8">7</text>
<text x="79" y="8.8">6</text>
<text x="139" y="8.8">5</text>
<text x="199" y="8.8">4</text>
<text x="259" y="8.8">3</text>
<text x="319" y="8.8">2</text>
<text x="379" y="8.8">1</text>
<text x="18.8" y="18" transform="rotate(-90 18.8 18)">E</text>
<text x="413.8" y="18" transform="rotate(-90 413.8 18)">E</text>
<text x="18.8" y="78" transform="rotate(-90 18.8 78)">D</text>
<text x="413.8" y="78" transform="rotate(-90 413.8 78)">D</text>
<text x="18.8" y="138" transform="rotate(-90 18.8 138)">C</text>
<text x="413.8" y="138" transform="rotate(-90 413.8 138)">C</text>
<text x="18.8" y="198" transform="rotate(-90 18.8 198)">B</text>
<text x="413.8" y="198" transform="rotate(-90 413.8 198)">B</text>
<text x="18.8" y="258" transform="rotate(-90 18.8 258)">A</text>
<text x="413.8" y="258" transform="rotate(-90 413.8 258)">A</text>
<text x="19" y="291">7</text>
<text x="79" y="291.1">6</text>
<text x="139" y="291">5</text>
<text x="199" y="291">4</text>
<text x="259" y="291.1">3</text>
<text x="319" y="291.1">2</text>
<text x="379" y="291">1</text>
</g>
<g font-size="2.8">
<text x="235.2" y="226.5">7</text>
<text x="247.7" y="226.5">2</text>
<text x="255.9" y="226.5">Zylinderkopfschraube M5x30</text>
<text x="300.9" y="226.5">BN610 M5x30</text>
<text x="335.9" y="226.5">Innen-6kt. M5x30, ohne Schaft, A2</text>
<text x="235.2" y="230.9">6</text>
<text x="247.7" y="230.9">2</text>
<text x="255.9" y="230.9">O-Ring, ØDi=16, Ød=3</text>
<text x="300.9" y="230.9">Katalogteil</text>
<text x="335.9" y="230.9">NBR Shore 70°, ØDi=16, Ød=3</text>
<text x="235.2" y="235.2">5</text>
<text x="235.2" y="239.6">4</text>
<text x="247.7" y="235.3">1</text>
<text x="247.7" y="239.6">4</text>
<text x="255.9" y="235.3">O-Ring, ØDi=15, Ød=1.5</text>
<text x="255.9" y="239.7">Rillenkugellager Ø17/26x5</text>
<text x="300.9" y="235.3">Katalogteil</text>
<text x="300.9" y="239.6">61803-ZZ</text>
<text x="335.9" y="235.3">NBR Shore 70°, ØDi=15, Ød=1.5</text>
<text x="335.9" y="239.7">ØDi=17, ØDo=26, b=5, Stahldichtung beidseitig</text>
<text x="235.2" y="244">3</text>
<text x="247.7" y="244">2</text>
<text x="255.9" y="244">Rohr</text>
<text x="300.9" y="244">DP003</text>
<text x="235.2" y="248.4">2</text>
<text x="247.7" y="248.4">2</text>
<text x="255.9" y="248.4">Halter</text>
<text x="300.9" y="248.4">DP002</text>
<text x="235.2" y="252.8">1</text>
<text x="247.7" y="252.8">1</text>
<text x="255.9" y="252.8">Rundstange</text>
<text x="300.9" y="252.8">DP001</text>
<text x="344.6" y="262.5">1.595 kg</text>
<text x="361" y="262.6">ISO 2768 - mk</text>
</g>
<text font-size="2.4" x="232.7" y="281.4">STEINACKERSTRASSE 28 - URDORF</text>
<g font-size="1.9">
<text x="281" y="261.2">3D Model-Datei: DP101_A_Klimmzugstange_Doppelt.iam</text>
<text x="281" y="264.2">Zeichnugs-Datei: DP101_A_Klimmzugstange_Doppelt.dwg</text>
<text x="341" y="269.3">Entworfen:</text>
<text x="341" y="266.3">Gewicht</text>
<text x="355" y="269.2">01.02.2022</text>
<text x="361" y="266.2">Allgemein-Toleranz</text>
<text x="369" y="269.3">Fabian Sigwart</text>
<text x="381" y="266.3">Maßstab</text>
<text x="401.1" y="269.3">2 / 2</text>
<text x="281" y="274.2">Projekt</text>
<text x="341" y="272.3">Gezeichnet:</text>
<text x="355" y="272.2">10.05.2023</text>
<text x="369" y="272.2">Adrian Moser</text>
<text x="397" y="272.3">Seite</text>
<text x="231" y="286.2">Firma</text>
<text x="281" y="286.2">Titel</text>
<text x="341" y="286.2">Bauteilnummer</text>
<text x="397" y="286.2">Revision</text>
</g>
</svg>
